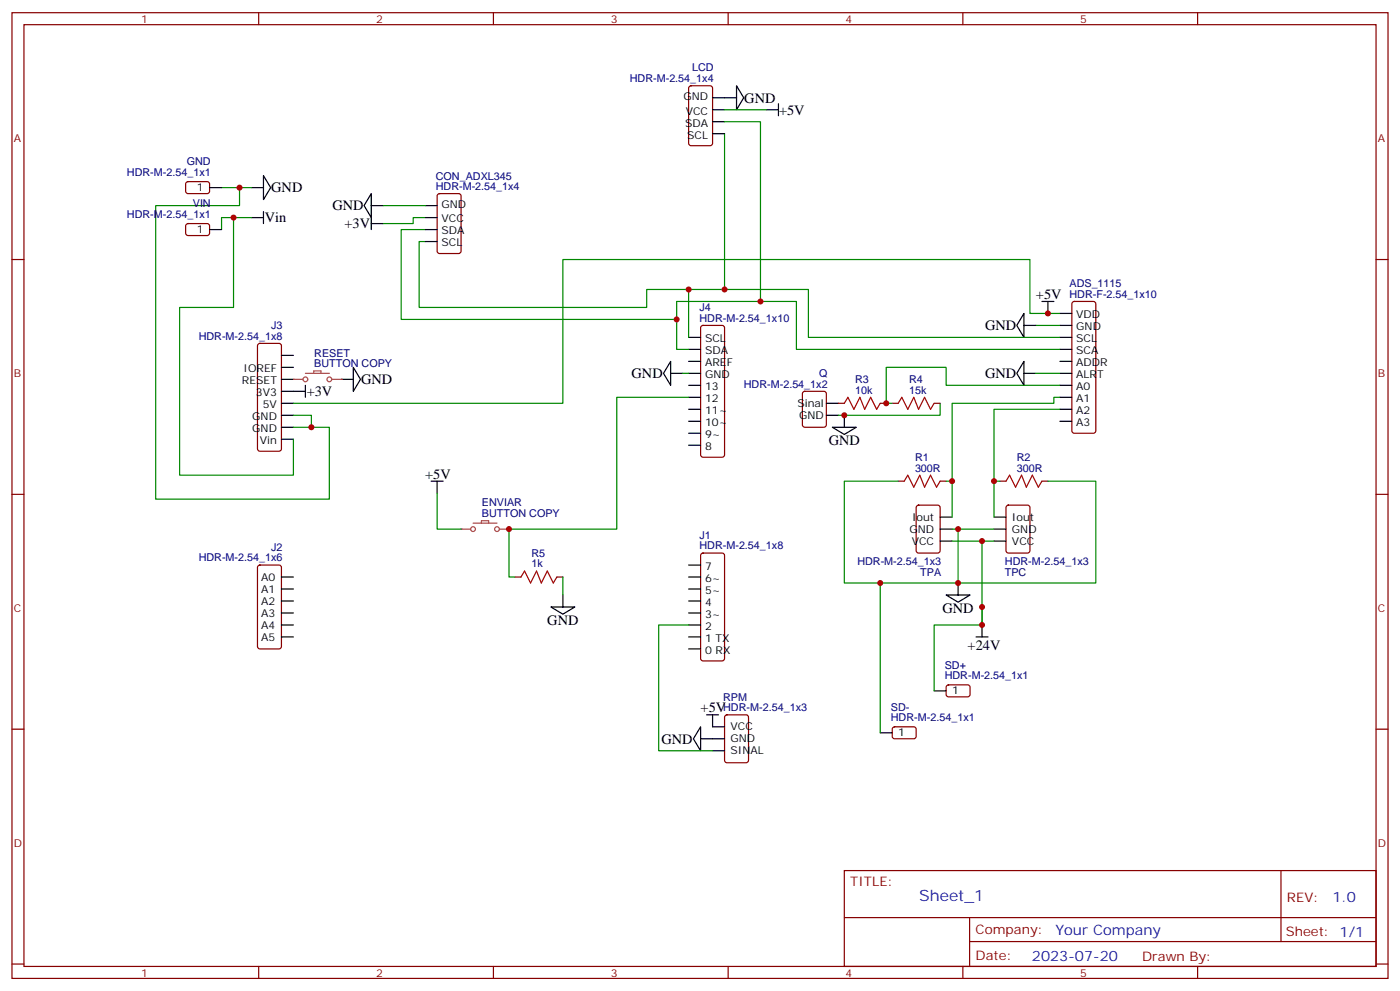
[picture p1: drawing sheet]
<svg xmlns="http://www.w3.org/2000/svg" width="412mm" height="292mm" viewBox="0 0 412 292" stroke-linecap="round" stroke-linejoin="round" font-family="sans-serif">
<g fill="none" stroke="#870000" stroke-width=".35">
<path d="M3.5 3.7h405.4v284.4h-405.4zM7.1 7.3h398.2v277.3h-398.2zM76.2 3.7v3.6M145.3 3.7v3.6M214.5 3.7v3.6M283.6 3.7v3.6M352.8 3.7v3.6M3.5 76.4h3.6M405.3 76.4h3.6M206.6 96l.5-.2h5.6l.5 .2 .2 .5v37.4l-.2 .5-.5 .2h-5.6l-.5-.2-.2-.5v-37.4zM76.1 101.3l.5-.2h5.6l.5 .2 .2 .5v30.4l-.2 .4-.5 .3h-5.6l-.5-.3-.3-.4v-30.4zM3.5 145.6h3.6"/>
<path d="M405.3 145.6h3.6M76.1 166.6l.5-.2h5.6l.6 .4 .1 23.6-.5 .6-5.8 .1-.7-.5-.1-23.5zM206.6 163l.5-.2h5.6l.5 .2 .2 .5v30.4l-.2 .5-.5 .2h-5.6l-.5-.2-.2-.5v-30.4zM3.5 214.7h3.6M405.3 214.7h3.6M248.7 256.3h156.6v28.3h-156.6zM377.3 256.4v20.8M248.7 270.2h156.5M285.6 277.2h119.6M285.6 270.2v14.1M3.5 283.8h3.6M76.2 284.6v3.5"/>
<path d="M145.3 284.6v3.5M214.5 284.6v3.5M283.6 284.6v3.5M352.8 284.6v3.5M405.3 283.8h3.6"/>
</g>
<g fill="none" stroke="#000" stroke-width=".35">
<path d="M202.8 99.3h3.6M82.9 104.6h3.5M82.9 108.2h3.5M82.9 111.7h3.5M82.9 115.2h3.5M82.9 118.7h3.5M100.5 111.7h3.6M104.1 108.2l2.1 3.5-2.1 3.5zM202.8 102.9h3.6M202.8 106.4h3.6M202.8 109.9h3.6M202.8 113.5h3.6"/>
<path d="M202.8 117h3.6M82.9 122.3h3.5M82.9 125.8h3.5M82.9 129.3h3.5M202.8 120.5h3.6M202.8 124h3.6M202.8 127.6h3.6M202.8 131.1h3.6M82.9 169.9h3.5M82.9 173.4h3.5M82.9 177h3.5M202.8 169.9h3.6"/>
<path d="M202.8 173.4h3.6M202.8 177h3.6M202.8 166.4h3.6M82.9 180.5h3.5M82.9 184h3.5M82.9 187.5h3.5M202.8 180.5h3.6M202.8 184h3.6M202.8 187.5h3.6M202.8 191.1h3.6"/>
</g>
<g fill="none" stroke="#a64a4a" stroke-width=".35">
<path d="M86.4 111.7h2.9M90 109.9h7M92.4 109.9v-.7h2.1v.7M97.7 111.7h2.8"/>
<circle cx="90" cy="111.7" r=".71"/>
<circle cx="97" cy="111.7" r=".71"/>
</g>
<g fill="#a64a4a">
<circle cx="100.5" cy="111.7" r=".18"/>
<circle cx="86.4" cy="111.7" r=".18"/>
</g>
<g fill="none" stroke="#000" stroke-width=".35">
<path d="M209.9 32.3h3.5M209.9 28.8h7.1M209.9 35.8h3.5M209.9 39.4h3.5M217 25.3l2.1 3.5-2.1 3.5zM225.8 32.3h3.5M229.3 30.6v3.5M61.7 55.2h3.6M74.1 55.2h3.5M77.6 51.7l2.1 3.5-2.1 3.6zM61.7 67.6h3.6M74.1 64.1h3.5"/>
<path d="M77.6 62.3v3.5M301.6 92.3v7l-2.1-3.5zM301.6 95.8h3.6M306.9 88.8h3.5M308.7 88.8v3.5M312.2 92.3h3.5M312.2 95.8h3.5M312.2 99.3h3.5M197.6 106.4v7.1l-2.2-3.6zM197.6 109.9h3.5M243.4 118.7h3.5M301.6 106.4v7.1l-2.1-3.6z"/>
<path d="M301.6 109.9h3.6M312.2 102.9h3.5M312.2 106.4h3.5M312.2 109.9h3.5M312.2 113.5h3.5M312.2 117h3.5M243.4 122.3h3.5M245.2 125.8h7l-3.5 2.1zM248.7 122.3v3.5M312.2 120.5h3.5M312.2 124h3.5M276.9 152.3h3.6"/>
<path d="M276.9 159.3h3.6M276.9 155.8h3.6M292.8 152.3h3.5M292.8 159.3h3.5M292.8 155.8h3.5M278.7 175.2h7.1l-3.6 2.1zM282.2 171.7v3.5M287.5 187.5h3.5M289.3 184v3.5M206.4 214v7.1l-2.1-3.6zM206.4 217.5h7M208.1 210.5h3.6"/>
<path d="M209.9 210.5v3.5h3.5M259.3 215.8h3.5M275.2 203.4h3.5M209.9 221.1h3.5"/>
</g>
<g fill="none" stroke="#008700" stroke-width=".35">
<path d="M213.4 39.4v45.8M213.4 35.8h10.6v53M213.4 32.3h12.4M65.3 55.2h8.8M70.6 55.2v5.3h-24.7v86.5h51.1v-21.2h-5.3v-3.5h-5.3M68.8 64.1v26.4h-15.9v49.4h33.5v-10.6M74.1 64.1h-8.8v3.5M202.8 99.3v-14.1h35.3v14.1h74.1M305.2 95.8h7M312.2 92.3h-8.8v-15.9h-137.6v42.3h-79.4M201.1 109.9h1.7M202.8 102.9h-3.5v-14.1h35.3v14.1h77.6"/>
<path d="M276.9 118.7v3.6h-30M305.2 109.9h7M312.2 117h-1.8v1.7h-29.9v23M312.2 113.5h-33.5v-5.3h-17.6v10.5h1.7M86.4 125.8h5.3M312.2 120.5h-19.4v21.2M264.6 141.7h-15.9v30h33.5v-15.9M278.7 141.7h1.8v10.6M280.5 159.3h8.8M280.5 155.8h12.3M292.8 159.3h-3.5v24.7M294.6 141.7h-1.8v10.6"/>
<path d="M308.7 141.7h14.1v30h-40.6M259.3 171.7v44.1M289.3 178.7v5.3M202.8 184h-8.8v37.1h15.9M289.3 184h-14.1v19.4"/>
</g>
<g fill="none" stroke="#870000" stroke-width=".35">
<path d="M203.1 25.5l.5-.2h5.6l.6 .4 .1 16.5-.5 .6-5.8 .1-.7-.5-.1-16.4zM54.9 53.7l.5-.2h5.9l.4 .7v2.4l-.7 .4-5.9-.1-.4-.6v-2.1zM54.9 66l.5-.2 5.9 .1 .4 .6v2.4l-.7 .5-5.9-.1-.4-.6v-2.2zM316 89l.4-.2h5.7l.5 .2 .2 .5v37.4l-.2 .5-.5 .2h-5.7l-.5-.3-.2-.4v-37.4zM236.6 115.4l.5-.2h5.6l.7 .4v9.5l-.4 .6-5.9 .1-.7-.5v-9.4zM246.9 118.7h1.8M259.3 118.7h1.8M262.8 118.7h1.8M275.2 118.7h1.7M264.6 141.7h1.7M270.1 148.9l.5-.2h5.6l.7 .5v12.9l-.4 .7h-5.9l-.7-.4v-13zM276.9 141.7h1.8"/>
<path d="M294.6 141.7h1.7M296.6 148.9l.4-.2h5.7l.6 .5 .1 12.9-.5 .7h-5.9l-.6-.4-.1-13zM306.9 141.7h1.8M213.7 210.7l.4-.2h5.7l.6 .4 .1 13-.5 .6-5.9 .1-.6-.5-.1-12.9zM263.1 214.2l.4-.2 5.9 .1 .5 .6-.1 2.4-.6 .4h-5.9l-.5-.7v-2.1zM278.9 201.9l.5-.3 5.9 .1 .5 .7-.1 2.3-.7 .5-5.9-.1-.4-.6v-2.1z"/>
</g>
<path d="M248.7 118.7l1.1-1.7 1.7 3.5 1.8-3.5 1.4 3.5 1.8-3.5 1.7 3.5 1.1-1.8M264.6 118.7l1-1.7 1.8 3.5 1.8-3.5 1.4 3.5 1.7-3.5 1.8 3.5 1.1-1.8M266.3 141.7l1.1-1.8 1.8 3.5 1.7-3.5 1.4 3.5 1.8-3.5 1.8 3.5 1-1.7M296.3 141.7l1.1-1.8 1.8 3.5 1.7-3.5 1.4 3.5 1.8-3.5 1.8 3.5 1-1.7" fill="none" stroke="#a10000" stroke-width=".35"/>
<path d="M135.8 155.8h2.8M139.3 154h7.1M140.1 155.8a.71 .71 0 0 0-1-.7 .71 .71 0 0 0-.3 1.2 .71 .71 0 0 0 1.2-.2l.1-.3M141.8 154v-.7h2.1v.7M149.9 155.8h-2.8a.71 .71 0 0 0-1-.7 .71 .71 0 0 0-.2 1.2 .71 .71 0 0 0 1.2-.2v-.3" fill="none" stroke="#a64a4a" stroke-width=".35"/>
<g fill="#a64a4a">
<circle cx="149.9" cy="155.8" r=".18"/>
<circle cx="135.8" cy="155.8" r=".18"/>
</g>
<g fill="none" stroke="#000" stroke-width=".35">
<path d="M109.4 57v7.1l-2.2-3.6zM109.4 60.5h3.5M109.4 65.8h3.5M109.4 64.1v3.5M125.2 60.5h3.6M125.2 64.1h3.6M125.2 67.6h3.6M125.2 71.1h3.6M86.4 115.2h3.6M90 113.5v3.5M127 141.7h3.5M128.8 141.7v3.5"/>
<path d="M162.3 178.7h7l-3.5 2.1zM165.8 175.2v3.5"/>
</g>
<path d="M112.9 60.5h12.3M125.2 64.1h-3.5v1.7h-8.8M125.2 71.1h-1.7v19.4h67v-5.3h12.3M125.2 67.6h-7v26.5h81.1M202.8 117h-21.1v38.8h-31.8v14.1h1.8M128.8 145.2v10.6h7M165.8 169.9v5.3" fill="none" stroke="#008700" stroke-width=".35"/>
<path d="M153.5 169.9l1-1.8 1.8 3.6 1.7-3.6 1.5 3.6 1.7-3.6 1.8 3.6 1-1.8" fill="none" stroke="#a10000" stroke-width=".35"/>
<path d="M129 57.2l.5-.2h5.6l.7 .4v16.5l-.4 .7h-5.9l-.7-.4v-16.5zM151.7 169.9h1.8M164 169.9h1.8" fill="none" stroke="#870000" stroke-width=".35"/>
<g fill="#c00">
<circle cx="289.3" cy="159.3" r=".88"/>
<circle cx="282.2" cy="155.8" r=".88"/>
<circle cx="292.8" cy="141.7" r=".88"/>
<circle cx="280.5" cy="141.7" r=".88"/>
<circle cx="282.2" cy="171.7" r=".88"/>
<circle cx="68.8" cy="64.1" r=".88"/>
<circle cx="213.4" cy="85.2" r=".88"/>
<circle cx="261.1" cy="118.7" r=".88"/>
<circle cx="248.7" cy="122.3" r=".88"/>
<circle cx="308.7" cy="92.3" r=".88"/>
<circle cx="70.6" cy="55.2" r=".88"/>
<circle cx="91.7" cy="125.8" r=".88"/>
<circle cx="224" cy="88.8" r=".88"/>
<circle cx="289.3" cy="178.7" r=".88"/>
<circle cx="289.3" cy="184" r=".88"/>
<circle cx="259.3" cy="171.7" r=".88"/>
<circle cx="149.9" cy="155.8" r=".88"/>
<circle cx="202.8" cy="85.2" r=".88"/>
<circle cx="199.3" cy="94.1" r=".88"/>
</g>
<text font-size="4.6" fill="#00f" x="270.8" y="265.4">Sheet_1</text>
<g font-size="4.2">
<text x="219.3" y="30.2">GND</text>
<text x="229.5" y="33.8">+5V</text>
<text x="79.9" y="56.7">GND</text>
<text x="78" y="65.5">Vin</text>
<text x="97.9" y="61.9">GND</text>
<text x="101.5" y="67.2">+3V</text>
<text x="305.2" y="88.1">+5V</text>
<text x="290.2" y="97.2">GND</text>
<text x="106.4" y="113.1">GND</text>
<text x="186" y="111.3">GND</text>
<text x="290.2" y="111.3">GND</text>
<text x="90.3" y="116.6">+3V</text>
<text x="244.1" y="131.1">GND</text>
<text x="125.2" y="141">+5V</text>
<text x="161.2" y="184">GND</text>
<text x="277.6" y="180.5">GND</text>
<text x="285" y="191.4">+24V</text>
<text x="206.4" y="209.8">+5V</text>
<text x="194.9" y="218.9">GND</text>
</g>
<g font-size="4.2" fill="#00f">
<text x="392.5" y="265.6">1.0</text>
<text x="310.9" y="275.2">Your Company</text>
<text x="304" y="283">2023-07-20</text>
</g>
<g font-size="3.9" fill="#800">
<text x="250.5" y="260.9">TITLE:</text>
<text x="379.1" y="265.6">REV:</text>
<text x="287.4" y="275.1">Company:</text>
<text x="378.7" y="275.7">Sheet: 1/1</text>
<text x="287.4" y="282.8">Date:</text>
<text x="336.4" y="282.9">Drawn By:</text>
</g>
<g font-size="3.2" fill="#800">
<text x="41.6" y="6.7">1</text>
<text x="110.8" y="6.7">2</text>
<text x="179.9" y="6.7">3</text>
<text x="249.1" y="6.7">4</text>
<text x="318.2" y="6.7">5</text>
<text x="4.1" y="41.8">A</text>
<text x="405.9" y="41.8">A</text>
<text x="4.1" y="111">B</text>
<text x="405.9" y="111">B</text>
<text x="4.1" y="180.1">C</text>
<text x="405.9" y="180.1">C</text>
<text x="4.1" y="249.3">D</text>
<text x="405.9" y="249.3">D</text>
<text x="41.6" y="287.5">1</text>
<text x="110.8" y="287.5">2</text>
<text x="179.9" y="287.5">3</text>
<text x="249.1" y="287.5">4</text>
<text x="318.2" y="287.5">5</text>
</g>
<g font-size="3.2" fill="#000080">
<text x="203.9" y="21">LCD</text>
<text x="185.5" y="24.2">HDR-M-2.54_1x4</text>
<text x="37.4" y="51.9">HDR-M-2.54_1x1</text>
<text x="55" y="48.6">GND</text>
<text x="128.4" y="52.9">CON_ADXL345</text>
<text x="128.4" y="56">HDR-M-2.54_1x4</text>
<text x="37.4" y="64.2">HDR-M-2.54_1x1</text>
<text x="56.8" y="61">VIN</text>
<text x="315" y="87.7">HDR-F-2.54_1x10</text>
<text x="315" y="84.6">ADS_1115</text>
<text x="206.1" y="94.8">HDR-M-2.54_1x10</text>
<text x="206.1" y="91.6">J4</text>
<text x="58.5" y="100">HDR-M-2.54_1x8</text>
<text x="79.9" y="96.9">J3</text>
<text x="92.6" y="105">RESET</text>
<text x="92.6" y="108.2">BUTTON COPY</text>
<text x="241.3" y="111.1">Q</text>
<text x="251.9" y="112.7">R3</text>
<text x="267.8" y="112.7">R4</text>
<text x="219.1" y="114.2">HDR-M-2.54_1x2</text>
<text x="251.9" y="115.9">10k</text>
<text x="267.8" y="115.9">15k</text>
<text x="269.5" y="135.7">R1</text>
<text x="299.5" y="135.7">R2</text>
<text x="269.5" y="138.9">300R</text>
<text x="299.5" y="138.9">300R</text>
<text x="142" y="149.1">ENVIAR</text>
<text x="142" y="152.3">BUTTON COPY</text>
<text x="206.1" y="161.8">HDR-M-2.54_1x8</text>
<text x="206.1" y="158.6">J1</text>
<text x="58.5" y="165.3">HDR-M-2.54_1x6</text>
<text x="79.9" y="162.1">J2</text>
<text x="156.6" y="167.1">1k</text>
<text x="156.6" y="164">R5</text>
<text x="252.6" y="166.4">HDR-M-2.54_1x3</text>
<text x="296" y="166.4">HDR-M-2.54_1x3</text>
<text x="271.1" y="169.4">TPA</text>
<text x="296" y="169.4">TPC</text>
<text x="278.3" y="197">SD+</text>
<text x="278.3" y="200">HDR-M-2.54_1x1</text>
<text x="213" y="209.4">HDR-M-2.54_1x3</text>
<text x="213" y="206.4">RPM</text>
<text x="262.4" y="209.3">SD-</text>
<text x="262.4" y="212.4">HDR-M-2.54_1x1</text>
</g>
<g font-size="3.2">
<text x="201.3" y="29.5">GND</text>
<text x="202" y="33.7">VCC</text>
<text x="201.8" y="37.3">SDA</text>
<text x="202.4" y="40.8">SCL</text>
<text x="58" y="56.3">1</text>
<text x="130.1" y="61.2">GND</text>
<text x="130.1" y="65.5">VCC</text>
<text x="58" y="68.7">1</text>
<text x="130.1" y="69">SDA</text>
<text x="130.1" y="72.5">SCL</text>
<text x="317" y="93.7">VDD</text>
<text x="207.7" y="100.8">SCL</text>
<text x="317" y="97.2">GND</text>
<text x="317" y="100.8">SCL</text>
<text x="207.7" y="104.3">SDA</text>
<text x="207.7" y="107.8">AREF</text>
<text x="317" y="104.3">SCA</text>
<text x="317" y="107.8">ADDR</text>
<text x="71.3" y="113.1">RESET</text>
<text x="71.7" y="109.6">IOREF</text>
<text x="207.7" y="111.3">GND</text>
<text x="317" y="111.3">ALRT</text>
<text x="75.4" y="116.6">3V3</text>
<text x="207.7" y="114.9">13</text>
<text x="207.7" y="118.4">12</text>
<text x="234.9" y="119.8">Sinal</text>
<text x="317" y="114.9">A0</text>
<text x="317" y="118.4">A1</text>
<text x="74.3" y="123.7">GND</text>
<text x="77.4" y="120.2">5V</text>
<text x="207.7" y="121.9">11~</text>
<text x="207.7" y="125.4">10~</text>
<text x="235.4" y="123.3">GND</text>
<text x="317" y="121.9">A2</text>
<text x="317" y="125.4">A3</text>
<text x="74.3" y="127.2">GND</text>
<text x="76.6" y="130.7">Vin</text>
<text x="207.7" y="129">9~</text>
<text x="207.7" y="132.5">8</text>
<text x="268.7" y="153.3">Iout</text>
<text x="298.1" y="153.3">Iout</text>
<text x="267.9" y="156.8">GND</text>
<text x="268.6" y="160.4">VCC</text>
<text x="298.1" y="160.4">VCC</text>
<text x="298.1" y="156.8">GND</text>
<text x="207.7" y="167.8">7</text>
<text x="77" y="171">A0</text>
<text x="207.7" y="171.3">6~</text>
<text x="77" y="174.5">A1</text>
<text x="77" y="178">A2</text>
<text x="207.7" y="174.8">5~</text>
<text x="207.7" y="178.4">4</text>
<text x="77" y="181.5">A3</text>
<text x="77" y="185.1">A4</text>
<text x="207.7" y="181.9">3~</text>
<text x="207.7" y="185.4">2</text>
<text x="77" y="188.6">A5</text>
<text x="207.7" y="188.9">1 TX</text>
<text x="207.7" y="192.5">0 RX</text>
<text x="280.5" y="204.5">1</text>
<text x="215.2" y="215.1">VCC</text>
<text x="215.2" y="218.6">GND</text>
<text x="264.6" y="216.8">1</text>
<text x="215.2" y="222.1">SINAL</text>
</g>
</svg>
